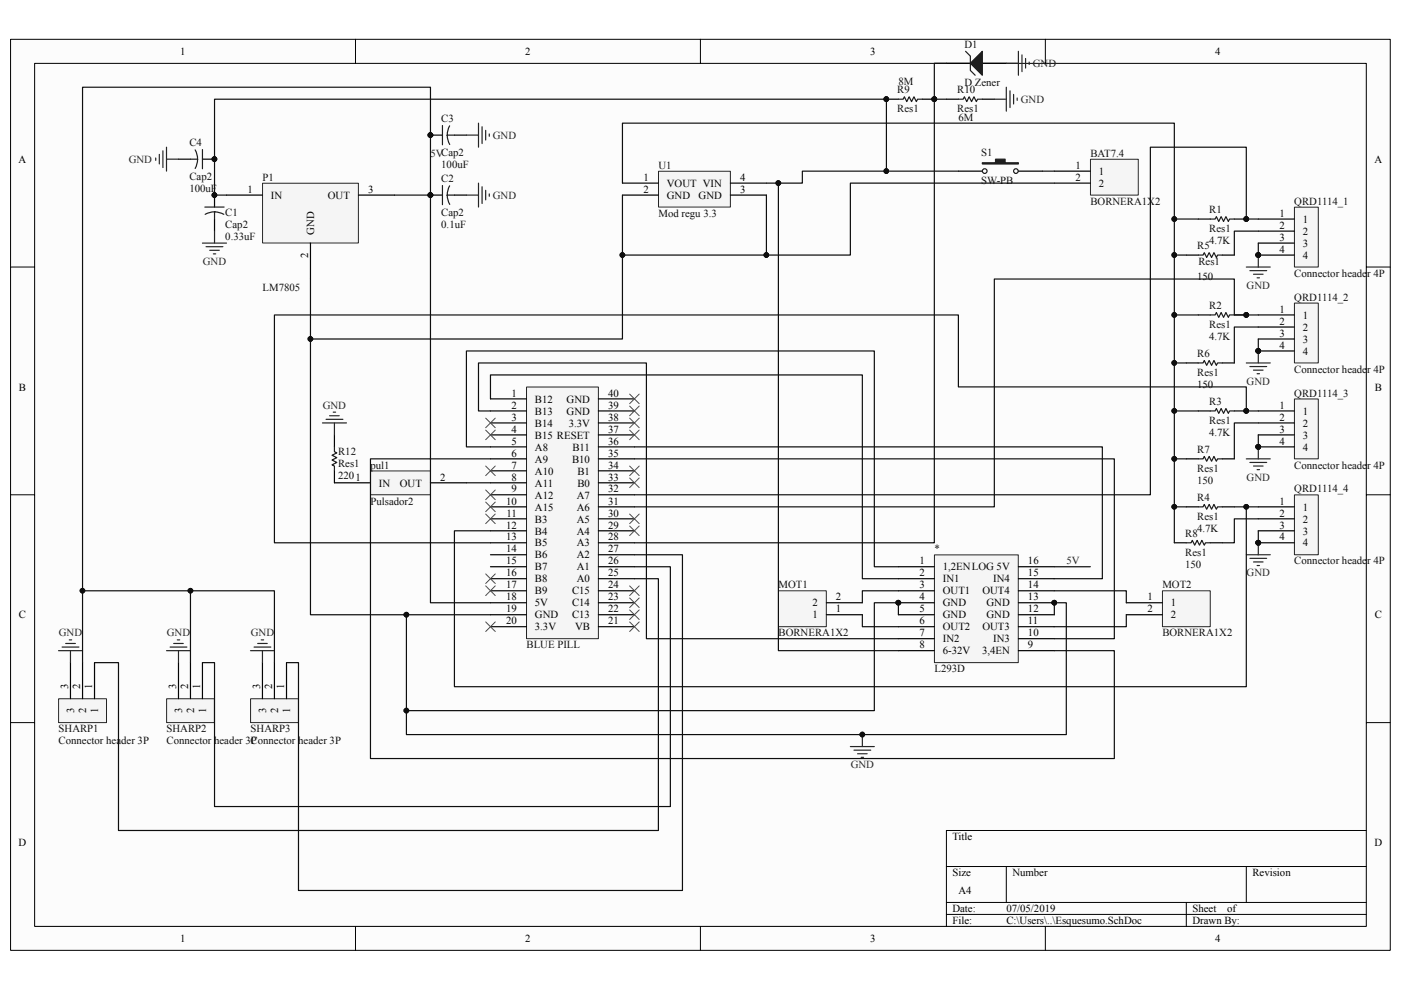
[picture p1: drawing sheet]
<svg xmlns="http://www.w3.org/2000/svg" width="297mm" height="210mm" viewBox="0 0 297 210" stroke-linecap="round" stroke-linejoin="round" font-family="sans-serif">
<path d="M2.3 8.4h292.5v193.2h-292.5z" fill="#fcfcfc"/>
<path d="M2.2 8.3h292.6v193.3h-292.6z" fill="none" stroke="#000" stroke-width=".21"/>
<path d="M7.4 13.5h282.3v183h-282.3z" fill="#fcfcfc"/>
<g fill="none" stroke="#000" stroke-width=".21">
<path d="M7.3 13.4h282.4v183.1h-282.4zM75.4 8.3v5.1M148.5 8.3v5.1M221.6 8.3v5.1M2.2 56.6h5.1M289.7 56.6h5.1M2.2 104.9h5.1M289.7 104.9h5.1M2.2 153.3h5.1M289.7 153.3h5.1M289.7 176.1h-89v20.4M75.4 196.5v5.1"/>
<path d="M148.5 196.5v5.1M200.7 183.8h89M200.7 191.4h89M200.7 194h89M213.4 183.8v7.6M221.6 196.5v5.1M251.5 191.4v5.1M264.2 183.8v7.6"/>
</g>
<path d="M139.6 36.3h15.3v7.6h-15.3z" fill="#f5f5f5"/>
<path d="M139.6 36.3h15.3v7.6h-15.3z" fill="none" stroke="#262626" stroke-width=".21"/>
<path d="M132 38.8h7.6M154.9 38.8h7.6M132 41.4h7.6M154.9 41.4h7.6" fill="none" stroke="#000" stroke-width=".25"/>
<path d="M231.2 33.8h10.1v7.6h-10.1z" fill="#f5f5f5"/>
<path d="M231.2 33.8h10.1v7.6h-10.1z" fill="none" stroke="#262626" stroke-width=".21"/>
<path d="M223.5 36.3h7.7M223.5 38.8h7.7" fill="none" stroke="#000" stroke-width=".25"/>
<path d="M165.1 125.3h10.1v7.6h-10.1z" fill="#f5f5f5"/>
<path d="M165.1 125.3h10.1v7.6h-10.1z" fill="none" stroke="#262626" stroke-width=".21"/>
<path d="M175.2 130.4h7.6M175.2 127.8h7.6" fill="none" stroke="#000" stroke-width=".25"/>
<path d="M246.5 125.3h10.1v7.6h-10.1z" fill="#f5f5f5"/>
<path d="M246.5 125.3h10.1v7.6h-10.1z" fill="none" stroke="#262626" stroke-width=".21"/>
<path d="M238.8 127.8h7.6M238.8 130.4h7.6" fill="none" stroke="#000" stroke-width=".25"/>
<path d="M111.7 82.1h15.2v53.4h-15.2z" fill="#f5f5f5"/>
<path d="M111.6 82.1h15.3v53.4h-15.3z" fill="none" stroke="#262626" stroke-width=".21"/>
<g fill="none" stroke="#000" stroke-width=".25">
<path d="M104 84.6h7.6M104 87.2h7.6M104 89.7h7.6M104 92.2h7.6M104 94.8h7.6M104 97.3h7.6M104 99.9h7.6M126.9 84.6h7.6M126.9 87.2h7.6M126.9 89.7h7.6M126.9 92.2h7.6M126.9 94.8h7.6"/>
<path d="M126.9 97.3h7.6M126.9 99.9h7.6M104 102.4h7.6M104 104.9h7.6M104 107.5h7.6M104 110h7.6M104 112.6h7.6M104 115.1h7.6M104 117.7h7.6M126.9 102.4h7.6M126.9 104.9h7.6M126.9 107.5h7.6"/>
<path d="M126.9 110h7.6M126.9 112.6h7.6M126.9 115.1h7.6M126.9 117.7h7.6M104 120.2h7.6M104 122.7h7.6M104 125.3h7.6M104 127.8h7.6M104 130.4h7.6M104 132.9h7.6M126.9 120.2h7.6M126.9 122.7h7.6"/>
<path d="M126.9 125.3h7.6M126.9 127.8h7.6M126.9 130.4h7.6M126.9 132.9h7.6"/>
</g>
<path d="M198.1 117.7h17.8v22.8h-17.8z" fill="#f5f5f5"/>
<path d="M198.1 117.7h17.8v22.8h-17.8z" fill="none" stroke="#262626" stroke-width=".21"/>
<g fill="none" stroke="#000" stroke-width=".25">
<path d="M190.5 120.2h7.6M190.5 122.7h7.6M190.5 125.3h7.6M190.5 127.8h7.6M190.5 130.4h7.6M190.5 132.9h7.6M190.5 135.5h7.6M190.5 138h7.6M215.9 120.2h7.6M215.9 122.7h7.6M215.9 125.3h7.6M215.9 127.8h7.6"/>
<path d="M215.9 130.4h7.6M215.9 132.9h7.6M215.9 135.5h7.6M215.9 138h7.6"/>
</g>
<g fill="#0e0e0e" stroke="#0e0e0e" stroke-width=".21">
<circle cx="190.5" cy="127.8" r=".5"/>
<circle cx="223.5" cy="127.8" r=".49"/>
</g>
<path d="M274.5 44h5v12.6h-5z" fill="#f5f5f5"/>
<path d="M274.4 43.9h5.1v12.7h-5.1z" fill="none" stroke="#262626" stroke-width=".21"/>
<path d="M266.8 46.5h7.6M266.8 49h7.6M266.8 51.6h7.6M266.8 54.1h7.6" fill="none" stroke="#000" stroke-width=".25"/>
<circle cx="266.8" cy="54.1" r=".49" fill="#0e0e0e" stroke="#0e0e0e" stroke-width=".21"/>
<path d="M274.5 64.3h5v12.7h-5z" fill="#f5f5f5"/>
<path d="M274.4 64.3h5.1v12.7h-5.1z" fill="none" stroke="#262626" stroke-width=".21"/>
<path d="M266.8 66.8h7.6M266.8 69.4h7.6M266.8 71.9h7.6M266.8 74.4h7.6" fill="none" stroke="#000" stroke-width=".25"/>
<circle cx="266.8" cy="74.4" r=".49" fill="#0e0e0e" stroke="#0e0e0e" stroke-width=".21"/>
<path d="M274.5 84.6h5v12.7h-5z" fill="#f5f5f5"/>
<path d="M274.4 84.6h5.1v12.7h-5.1z" fill="none" stroke="#262626" stroke-width=".21"/>
<path d="M266.8 87.2h7.6M266.8 89.7h7.6M266.8 92.2h7.6M266.8 94.8h7.6" fill="none" stroke="#000" stroke-width=".25"/>
<circle cx="266.8" cy="94.8" r=".49" fill="#0e0e0e" stroke="#0e0e0e" stroke-width=".21"/>
<path d="M274.5 105h5v12.7h-5z" fill="#f5f5f5"/>
<path d="M274.4 105h5.1v12.7h-5.1z" fill="none" stroke="#262626" stroke-width=".21"/>
<g fill="none" stroke="#000" stroke-width=".25">
<path d="M251.5 54.1h2.6M254.1 46.5h2.5M259.2 54.1h2.5M261.7 46.5h2.5M251.5 77h2.6M254.1 66.8h2.5M259.2 77h2.5M261.7 66.8h2.5M251.5 97.3h2.6M254.1 87.2h2.5M259.2 97.3h2.5M261.7 87.2h2.5"/>
<path d="M249 115.1h2.5M251.5 107.5h2.6M256.6 115.1h2.6M259.2 107.5h2.5M266.8 107.5h7.6M266.8 110h7.6M266.8 112.6h7.6M266.8 115.1h7.6"/>
</g>
<g fill="#0e0e0e" stroke="#0e0e0e" stroke-width=".21">
<circle cx="266.8" cy="115.1" r=".49"/>
<circle cx="182.8" cy="155.8" r=".49"/>
<circle cx="266.8" cy="94.8" r=".49"/>
<circle cx="266.8" cy="74.4" r=".49"/>
<circle cx="266.8" cy="54.1" r=".49"/>
<circle cx="264.2" cy="46.5" r=".5"/>
<circle cx="264.2" cy="87.1" r=".5"/>
<circle cx="264.2" cy="66.8" r=".5"/>
</g>
<g fill="none" stroke="#262626" stroke-width=".25">
<path d="M264.2 56.6h5.1M265 57.4h3.6M265.8 58.2h2M266.5 58.9h.5M266.8 54.1v2.5M264.2 77h5.1M265 77.7h3.6M265.8 78.5h2M266.5 79.3h.5M266.8 74.4v2.6M264.2 97.3h5.1M265 98.1h3.6"/>
<path d="M265.8 98.8h2M266.5 99.6h.5M266.8 94.8v2.5M264.2 117.7h5.1M265 118.4h3.6M265.8 119.2h2M266.5 120h.5M266.8 115.1v2.6M180.3 158.3h5.1M181.1 159.1h3.5M181.8 159.9h2.1M182.8 155.8v2.5"/>
<path d="M182.6 160.6h.5"/>
</g>
<path d="M254.1 54.1h1l.2-.5 .5 1 .6-1 .5 1 .5-1 .5 1 .2-.5h1.1M256.6 46.5h1l.3-.5 .5 1 .5-1 .5 1 .5-1 .5 1 .3-.5h1M254.1 77h1l.2-.5 .5 1 .6-1 .5 1 .5-1 .5 1 .2-.5h1.1M256.6 66.8h1l.3-.5 .5 1 .5-1 .5 1 .5-1 .5 1 .3-.5h1M254.1 97.3h1l.2-.5 .5 1 .6-1 .5 1 .5-1 .5 1 .2-.5h1.1M256.6 87.2h1l.3-.5 .5 1 .5-1 .5 1 .5-1 .5 1 .3-.5h1M251.5 115.1h1l.3-.5 .5 1 .5-1 .5 1 .5-1 .5 1 .3-.5h1M254.1 107.5h1l.2-.5 .5 1 .6-1 .5 1 .5-1 .5 1 .2-.5h1.1" fill="none" stroke="#1c1c1c" stroke-width=".25"/>
<path d="M12.4 148.2h10.2v5.1h-10.2z" fill="#f5f5f5"/>
<path d="M12.4 148.2h10.2v5.1h-10.2z" fill="none" stroke="#262626" stroke-width=".21"/>
<path d="M14.9 140.5v7.7M17.5 140.5v7.7M20 140.5v7.7" fill="none" stroke="#000" stroke-width=".25"/>
<path d="M35.3 148.2h10.2v5.1h-10.2z" fill="#f5f5f5"/>
<path d="M35.3 148.2h10.2v5.1h-10.2z" fill="none" stroke="#262626" stroke-width=".21"/>
<path d="M37.8 140.5v7.7M40.4 140.5v7.7M42.9 140.5v7.7" fill="none" stroke="#000" stroke-width=".25"/>
<path d="M53.1 148.2h10.2v5.1h-10.2z" fill="#f5f5f5"/>
<path d="M53.1 148.2h10.2v5.1h-10.2z" fill="none" stroke="#262626" stroke-width=".21"/>
<g fill="none" stroke="#000" stroke-width=".25">
<path d="M200.7 13.4h5M208.3 13.4h5.1M37.8 33.8h2.6M42.9 33.8h2.6M91.3 28.7h2.5M96.3 28.7h2.6M45.5 41.4v2.5M45.5 46.5v2.5M91.3 41.4h2.5M96.3 41.4h2.6M55.6 140.5v7.7M58.2 140.5v7.7"/>
<path d="M60.7 140.5v7.7"/>
</g>
<g fill="none" stroke="#262626" stroke-width=".25">
<path d="M33 33.5v.5M33.8 32.7v2.1M34.5 32v3.5M35.3 31.2v5.1M35.3 33.8h2.5M98.9 28.7h2.5M101.4 38.8v5.1M101.4 26.1v5.1M102.2 39.6v3.6M102.2 26.9v3.6M103 27.6v2.1M103.7 28.4v.5"/>
<path d="M42.9 51.6h5.1M43.7 52.3h3.6M44.5 53.1h2M45.2 53.8h.5M45.5 49v2.6M98.9 41.4h2.5M103 40.4v2M103.7 41.1v.5M12.4 138h5.1M13.2 137.2h3.5M13.9 136.5h2.1M14.7 135.7h.5"/>
<path d="M14.9 138v2.5M35.3 138h5.1M36.1 137.2h3.5M36.8 136.5h2.1M37.6 135.7h.5M37.8 138v2.5M53.1 138h5.1M53.9 137.2h3.5M54.6 136.5h2.1M55.4 135.7h.5M55.6 138v2.5"/>
</g>
<g fill="#0e0e0e" stroke="#0e0e0e" stroke-width=".21">
<circle cx="91.3" cy="41.4" r=".5"/>
<circle cx="45.5" cy="41.4" r=".49"/>
<circle cx="91.3" cy="28.7" r=".5"/>
<circle cx="45.5" cy="33.7" r=".49"/>
</g>
<path d="M40.4 33.8h1.5M41.4 31.8l.3 .7 .2 1.2-.1 .9-.4 1.1M42.9 31.7v4.1M93.8 26.6v4.1M93.8 39.3v4.1M94.8 28.7h1.5M95.3 39.4l-.4 1.2-.1 .8 .2 1.2 .4 .7M95.3 26.7l-.4 1.1-.1 .9 .2 1.2 .4 .7M43.4 43.9h4.1M43.5 45.5l1.1-.5 .9-.1 1.2 .2 .8 .4M45.5 44.9v1.6M94.8 41.4h1.5" fill="none" stroke="#1c1c1c" stroke-width=".25"/>
<g fill="none" stroke="#4c4c4c" stroke-width=".21">
<path d="M103 88.7l2 2M103 91.2l2 2.1M103 98.8l2 2.1M105 88.7l-2 2M105 91.2l-2 2.1M105 98.8l-2 2.1M133.5 83.6l2 2M133.5 86.1l2 2.1M133.5 88.7l2 2M133.5 91.2l2 2.1M133.5 98.8l2 2.1M135.5 83.6l-2 2"/>
<path d="M135.5 86.1l-2 2.1M135.5 88.7l-2 2M135.5 91.2l-2 2.1M135.5 98.8l-2 2.1M103 109l2 2.1M103 106.5l2 2M103 103.9l2 2.1M105 109l-2 2.1M105 106.5l-2 2M105 103.9l-2 2.1M133.5 101.4l2 2M133.5 109l2 2.1"/>
<path d="M133.5 111.6l2 2M135.5 101.4l-2 2M135.5 109l-2 2.1M135.5 111.6l-2 2M103 131.9l2 2M103 124.3l2 2M103 121.7l2 2.1M105 121.7l-2 2.1M105 131.9l-2 2M105 124.3l-2 2M133.5 124.3l2 2M133.5 126.8l2 2.1"/>
<path d="M133.5 129.4l2 2M133.5 131.9l2 2M135.5 124.3l-2 2M135.5 126.8l-2 2.1M135.5 129.4l-2 2M135.5 131.9l-2 2"/>
</g>
<path d="M205.7 13.4l2.6-2.5v5.1z" fill="#1c1c1c"/>
<path d="M204.7 10.9l1 1v3l1.1 1.1M205.7 13.4l2.6-2.5v5.1zM190.5 21h1l.2-.5 .6 1 .5-1 .5 1 .5-1 .5 1 .2-.5h1.1M203.2 21h1l.3-.5 .5 1 .5-1 .5 1 .5-1 .5 1 .3-.5h1" fill="none" stroke="#1c1c1c" stroke-width=".25"/>
<path d="M187.9 21h2.6M195.6 21h2.5M200.7 21h2.5M203.2 36.3h5.1M208.3 21h2.5M215.9 36.3h5.1" fill="none" stroke="#000" stroke-width=".25"/>
<g fill="#0e0e0e" stroke="#0e0e0e" stroke-width=".21">
<circle cx="198.1" cy="21" r=".49"/>
<circle cx="187.9" cy="21" r=".49"/>
</g>
<path d="M213.4 13.4h2.5M213.4 18.5v5.1M214.1 19.3v3.5M215.9 10.9v5.1M216.7 11.6v3.6M217.4 12.4v2M218.2 13.2v.5M210.8 21h2.6M214.9 20v2.1M215.7 20.8v.5" fill="none" stroke="#262626" stroke-width=".25"/>
<path d="M208.3 34.5h2.8v-.7h2v.7h2.8v.3h-7.6z" fill-rule="evenodd" fill="#1c1c1c"/>
<g fill="none" stroke="#1c1c1c" stroke-width=".25">
<path d="M208.3 34.5h2.8v-.7h2v.7h2.8v.3h-7.6z"/>
<circle cx="208.8" cy="36.3" r=".49"/>
<circle cx="215.4" cy="36.3" r=".49"/>
</g>
<path d="M78.6 99.9h12.7v5h-12.7z" fill="#f5f5f5"/>
<path d="M78.6 99.9h12.7v5h-12.7z" fill="none" stroke="#262626" stroke-width=".21"/>
<path d="M70.9 99.9v2.5h7.6M70.9 92.2v2.6M91.3 102.4h7.6" fill="none" stroke="#000" stroke-width=".25"/>
<path d="M70.9 94.8v1l.5 .3-1 .5 1 .5-1 .5 1 .5-1 .5 .5 .2v1.1" fill="none" stroke="#1c1c1c" stroke-width=".25"/>
<path d="M68.4 89.7h5.1M69.1 88.9h3.6M69.9 88.2h2M70.7 87.4h.5M70.9 89.7v2.5" fill="none" stroke="#262626" stroke-width=".25"/>
<g fill="none" stroke="#0e0e0e" stroke-width=".25">
<path d="M200.7 13.4h-2.6v7.6h2.6M132 38.8v-12.7h117v20.4M165 38.8v99.2h25.5M187.9 36.3h-17.8v2.5h-7.6M198.1 21v94.1h-63.6M203.2 36.3h-15.3v-15.3h-142.4v20.4h2.5M221 36.3h2.5M223.5 38.8h-43.2v15.3h-17.8M65.8 59.2v71.2h38.2M83.6 41.4h7.7v86.4h12.7M91.3 41.4v-22.9h-73.8v122M132 41.4v30.5h-66.2"/>
<path d="M162.5 41.4v12.7h-30.5M251.5 54.1h-2.5v12.7M254.1 46.5h-5.1v7.6M266.8 46.5h-2.6v-15.3h-20.3v73.7h-109.4M266.8 51.6v2.5M266.8 49h-5.1v5.1M251.5 77h-2.5v10.2M254.1 66.8h-5.1v10.2M266.8 71.9v2.5M266.8 66.8h-5.1v-7.6h-50.9v48.3h-76.3M266.8 69.4h-5.1v7.6M104 84.6v-5.1h78.8v43.2h7.7"/>
<path d="M104 87.2h-2.6v-10.2h35.7v58.5h53.4M104 94.8h-5.1v-20.4h86.5v45.8h5.1M104 97.3h-25.5v63.6h157.8v-22.9h-12.8M134.5 94.8h99.2v27.9h-10.2M134.5 97.3h101.8v38.2h-12.8M249 97.3v10.2M254.1 87.2h-5.1v10.1h2.5M266.8 87.2h-2.6v-5.1h-61v-15.3h-145v48.3h45.8M266.8 92.2v2.6M266.8 89.7h-5.1v7.6M98.9 102.4h5.1M134.5 117.7h10.2v71.2h-81.4v-48.4h-2.6"/>
<path d="M251.5 107.5h-2.5v7.6M261.7 107.5h5.1M264.2 107.5v38.1h-167.9v-33h7.7M266.8 112.6v2.5M266.8 110h-5.1v5.1h-2.5M17.5 125.3h22.9v15.2M40.4 125.3h17.8v15.2M86.2 130.4v20.3h99.2v-22.9h5.1v2.6M134.5 122.7h5.1v53.4h-114.5v-35.6h-5.1M134.5 120.2h7.6v50.9h-96.6v-30.6h-2.6M182.8 130.4v2.5h7.7M190.5 125.3h-7.7v2.5"/>
<path d="M223.5 120.2h7.7M223.5 125.3h15.3v2.5M223.5 130.4v-2.6h2.6v28h-139.9v-5.1M238.8 130.4v2.5h-15.3"/>
</g>
<g fill="#0e0e0e" stroke="#0e0e0e" stroke-width=".21">
<circle cx="65.8" cy="71.9" r=".5"/>
<circle cx="86.2" cy="130.4" r=".49"/>
<circle cx="132" cy="54.1" r=".5"/>
<circle cx="162.5" cy="54.1" r=".5"/>
<circle cx="190.5" cy="127.8" r=".5"/>
<circle cx="86.2" cy="150.7" r=".49"/>
<circle cx="223.5" cy="127.8" r=".49"/>
<circle cx="182.8" cy="155.8" r=".49"/>
<circle cx="266.8" cy="54.1" r=".49"/>
<circle cx="266.8" cy="74.4" r=".49"/>
<circle cx="266.8" cy="94.8" r=".49"/>
<circle cx="266.8" cy="115.1" r=".49"/>
<circle cx="264.2" cy="107.5" r=".5"/>
<circle cx="40.4" cy="125.3" r=".49"/>
<circle cx="17.5" cy="125.3" r=".49"/>
<circle cx="165" cy="38.8" r=".5"/>
<circle cx="264.2" cy="87.1" r=".5"/>
<circle cx="187.9" cy="36.3" r=".49"/>
<circle cx="249" cy="107.5" r=".5"/>
<circle cx="249" cy="97.3" r=".5"/>
<circle cx="249" cy="87.1" r=".5"/>
<circle cx="249" cy="77" r=".5"/>
<circle cx="249" cy="66.8" r=".5"/>
<circle cx="249" cy="54.1" r=".5"/>
<circle cx="249" cy="46.5" r=".5"/>
<circle cx="91.3" cy="41.4" r=".5"/>
<circle cx="91.3" cy="28.7" r=".5"/>
<circle cx="198.1" cy="21" r=".49"/>
<circle cx="45.5" cy="41.4" r=".49"/>
<circle cx="45.5" cy="33.7" r=".49"/>
<circle cx="187.9" cy="21" r=".49"/>
<circle cx="264.2" cy="66.8" r=".5"/>
<circle cx="264.2" cy="46.5" r=".5"/>
</g>
<path d="M55.7 38.9h20.3v12.6h-20.3z" fill="#f5f5f5"/>
<path d="M55.7 38.9h20.3v12.6h-20.3z" fill="none" stroke="#262626" stroke-width=".21"/>
<path d="M48 41.4h7.6M65.8 51.6v7.6M76 41.4h7.6" fill="none" stroke="#000" stroke-width=".25"/>
<g font-size="2.3">
<text x="38.2" y="11.7">1</text>
<text x="111.4" y="11.7">2</text>
<text x="184.5" y="11.7">3</text>
<text x="257.6" y="11.7">4</text>
<text x="4" y="34.5">A</text>
<text x="228" y="35.8">1</text>
<text x="291.4" y="34.5">A</text>
<text x="52.5" y="40.9">1</text>
<text x="78" y="40.9">3</text>
<text x="136.4" y="38.4">1</text>
<text x="136.4" y="40.9">2</text>
<text x="141.4" y="39.6">VOUT VIN</text>
<text x="156.9" y="40.9">3</text>
<text x="156.9" y="38.4">4</text>
<text x="228" y="38.4">2</text>
<text x="233" y="37.1">1</text>
<text x="233" y="39.6">2</text>
<text x="57.4" y="42.2">IN</text>
<text x="69.5" y="42.2">OUT</text>
<text x="141.4" y="42.2">GND</text>
<text x="148.1" y="42.2">GND</text>
<text x="271.2" y="46">1</text>
<text x="276.2" y="47.2">1</text>
<text x="66.6" y="49.8" transform="rotate(-90 66.6 49.8)">GND</text>
<text x="271.2" y="48.5">2</text>
<text x="271.2" y="51.1">3</text>
<text x="271.2" y="53.6">4</text>
<text x="276.2" y="49.8">2</text>
<text x="276.2" y="52.3">3</text>
<text x="65.3" y="54.8" transform="rotate(-90 65.3 54.8)">2</text>
<text x="276.2" y="54.9">4</text>
<text x="271.2" y="66.3">1</text>
<text x="271.2" y="68.9">2</text>
<text x="271.2" y="71.4">3</text>
<text x="276.2" y="67.6">1</text>
<text x="276.2" y="70.1">2</text>
<text x="271.2" y="74">4</text>
<text x="276.2" y="72.7">3</text>
<text x="276.2" y="75.2">4</text>
<text x="4" y="82.8">B</text>
<text x="291.5" y="82.8">B</text>
<text x="108.4" y="84.1">1</text>
<text x="108.4" y="86.7">2</text>
<text x="108.4" y="89.2">3</text>
<text x="113.4" y="85.4">B12</text>
<text x="113.4" y="87.9">B13</text>
<text x="120.1" y="87.9">GND</text>
<text x="120.1" y="85.4">GND</text>
<text x="128.9" y="89.2">38</text>
<text x="128.9" y="86.7">39</text>
<text x="128.9" y="84.1">40</text>
<text x="271.2" y="86.7">1</text>
<text x="271.2" y="89.2">2</text>
<text x="276.2" y="87.9">1</text>
<text x="108.4" y="91.8">4</text>
<text x="108.4" y="94.3">5</text>
<text x="113.4" y="90.5">B14</text>
<text x="113.4" y="93">B15 RESET</text>
<text x="113.4" y="95.6">A8</text>
<text x="120.6" y="90.5">3.3V</text>
<text x="121.4" y="95.6">B11</text>
<text x="128.9" y="91.8">37</text>
<text x="128.9" y="94.3">36</text>
<text x="271.2" y="91.8">3</text>
<text x="271.2" y="94.3">4</text>
<text x="276.2" y="90.5">2</text>
<text x="276.2" y="93">3</text>
<text x="276.2" y="95.6">4</text>
<text x="93.3" y="101.9">2</text>
<text x="108.4" y="96.8">6</text>
<text x="108.4" y="99.4">7</text>
<text x="108.4" y="101.9">8</text>
<text x="113.4" y="98.1">A9</text>
<text x="113.4" y="100.6">A10</text>
<text x="121.3" y="98.1">B10</text>
<text x="122.4" y="100.6">B1</text>
<text x="128.9" y="96.8">35</text>
<text x="128.9" y="101.9">33</text>
<text x="128.9" y="99.4">34</text>
<text x="80.3" y="103.2">IN</text>
<text x="84.8" y="103.2">OUT</text>
<text x="107.3" y="107">10</text>
<text x="108.4" y="104.5">9</text>
<text x="113.4" y="103.2">A11</text>
<text x="113.4" y="105.7">A12</text>
<text x="122.3" y="105.7">A7</text>
<text x="122.4" y="103.2">B0</text>
<text x="128.9" y="107">31</text>
<text x="128.9" y="104.5">32</text>
<text x="271.2" y="107">1</text>
<text x="107.3" y="112.1">12</text>
<text x="107.4" y="109.6">11</text>
<text x="113.4" y="108.3">A15</text>
<text x="113.4" y="110.8">B3</text>
<text x="113.4" y="113.4">B4</text>
<text x="122.3" y="113.4">A4</text>
<text x="122.3" y="110.8">A5</text>
<text x="122.3" y="108.3">A6</text>
<text x="128.9" y="112.1">29</text>
<text x="128.9" y="109.6">30</text>
<text x="271.2" y="109.6">2</text>
<text x="271.2" y="112.1">3</text>
<text x="276.2" y="108.3">1</text>
<text x="276.2" y="110.8">2</text>
<text x="276.2" y="113.4">3</text>
<text x="107.3" y="114.6">13</text>
<text x="107.3" y="117.2">14</text>
<text x="107.3" y="119.7">15</text>
<text x="113.4" y="115.9">B5</text>
<text x="113.4" y="118.4">B6</text>
<text x="122.3" y="118.4">A2</text>
<text x="122.3" y="115.9">A3</text>
<text x="128.9" y="119.7">26</text>
<text x="128.9" y="117.2">27</text>
<text x="128.9" y="114.6">28</text>
<text x="194.9" y="119.7">1</text>
<text x="217.9" y="119.7">16</text>
<text x="271.2" y="114.6">4</text>
<text x="276.2" y="115.9">4</text>
<text x="107.3" y="122.3">16</text>
<text x="107.3" y="124.8">17</text>
<text x="113.4" y="121">B7</text>
<text x="113.4" y="123.5">B8</text>
<text x="122.3" y="123.5">A0</text>
<text x="122.3" y="121">A1</text>
<text x="128.9" y="122.3">25</text>
<text x="128.9" y="124.8">24</text>
<text x="194.9" y="122.3">2</text>
<text x="194.9" y="124.8">3</text>
<text x="199.9" y="121">1,2ENLOG 5V</text>
<text x="199.9" y="123.5">IN1</text>
<text x="210.6" y="123.5">IN4</text>
<text x="217.9" y="124.8">14</text>
<text x="217.9" y="122.3">15</text>
<text x="4" y="131.2">C</text>
<text x="107.3" y="127.4">18</text>
<text x="107.3" y="129.9">19</text>
<text x="113.4" y="126.1">B9</text>
<text x="113.4" y="128.6">5V</text>
<text x="113.4" y="131.2">GND</text>
<text x="121.3" y="131.2">C13</text>
<text x="121.3" y="128.6">C14</text>
<text x="121.3" y="126.1">C15</text>
<text x="128.9" y="129.9">22</text>
<text x="128.9" y="127.4">23</text>
<text x="172.3" y="131.2">1</text>
<text x="172.3" y="128.6">2</text>
<text x="177.2" y="129.9">1</text>
<text x="177.2" y="127.4">2</text>
<text x="194.9" y="127.4">4</text>
<text x="194.9" y="129.9">5</text>
<text x="199.9" y="126.1">OUT1</text>
<text x="199.9" y="128.6">GND</text>
<text x="199.9" y="131.2">GND</text>
<text x="208.3" y="126.1">OUT4</text>
<text x="209.2" y="131.2">GND</text>
<text x="209.2" y="128.6">GND</text>
<text x="217.9" y="129.9">12</text>
<text x="217.9" y="127.4">13</text>
<text x="243.3" y="127.4">1</text>
<text x="243.3" y="129.9">2</text>
<text x="248.2" y="128.6">1</text>
<text x="248.2" y="131.2">2</text>
<text x="291.5" y="131.2">C</text>
<text x="107.3" y="132.4">20</text>
<text x="113.4" y="133.7">3.3V</text>
<text x="121.9" y="133.7">VB</text>
<text x="128.9" y="132.4">21</text>
<text x="194.9" y="132.4">6</text>
<text x="194.9" y="135">7</text>
<text x="194.9" y="137.5">8</text>
<text x="199.9" y="133.7">OUT2</text>
<text x="199.9" y="136.2">IN2</text>
<text x="208.3" y="133.7">OUT3</text>
<text x="210.6" y="136.2">IN3</text>
<text x="217.9" y="132.4">11</text>
<text x="217.9" y="137.5">9</text>
<text x="217.9" y="135">10</text>
<text x="199.9" y="138.8">6-32V</text>
<text x="208.2" y="138.8">3,4EN</text>
<text x="14.5" y="146.2" transform="rotate(-90 14.5 146.2)">3</text>
<text x="17" y="146.2" transform="rotate(-90 17 146.2)">2</text>
<text x="19.6" y="146.2" transform="rotate(-90 19.6 146.2)">1</text>
<text x="37.4" y="146.2" transform="rotate(-90 37.4 146.2)">3</text>
<text x="39.9" y="146.2" transform="rotate(-90 39.9 146.2)">2</text>
<text x="42.4" y="146.2" transform="rotate(-90 42.4 146.2)">1</text>
<text x="55.2" y="146.2" transform="rotate(-90 55.2 146.2)">3</text>
<text x="57.7" y="146.2" transform="rotate(-90 57.7 146.2)">2</text>
<text x="60.3" y="146.2" transform="rotate(-90 60.3 146.2)">1</text>
<text x="15.7" y="151.1" transform="rotate(-90 15.7 151.1)">3</text>
<text x="18.3" y="151.1" transform="rotate(-90 18.3 151.1)">2</text>
<text x="20.8" y="151.1" transform="rotate(-90 20.8 151.1)">1</text>
<text x="38.6" y="151.1" transform="rotate(-90 38.6 151.1)">3</text>
<text x="41.2" y="151.1" transform="rotate(-90 41.2 151.1)">2</text>
<text x="43.7" y="151.1" transform="rotate(-90 43.7 151.1)">1</text>
<text x="56.4" y="151.1" transform="rotate(-90 56.4 151.1)">3</text>
<text x="59" y="151.1" transform="rotate(-90 59 151.1)">2</text>
<text x="61.5" y="151.1" transform="rotate(-90 61.5 151.1)">1</text>
<text x="4" y="179.5">D</text>
<text x="201.9" y="178.2">Title</text>
<text x="291.4" y="179.5">D</text>
<text x="201.9" y="185.8">Size</text>
<text x="214.6" y="185.8">Number</text>
<text x="265.5" y="185.8">Revision</text>
<text x="203.2" y="189.7">A4</text>
<text x="201.9" y="193.5">Date:</text>
<text x="201.9" y="196">File:</text>
<text x="213.4" y="193.5">07/05/2019</text>
<text x="213.4" y="196">C:\Users\..\Esquesumo.SchDoc</text>
<text x="252.8" y="196">Drawn By:</text>
<text x="252.8" y="193.5">Sheet</text>
<text x="260.2" y="193.5">of</text>
<text x="38.2" y="199.8">1</text>
<text x="111.4" y="199.8">2</text>
<text x="184.5" y="199.8">3</text>
<text x="257.6" y="199.8">4</text>
</g>
<g font-size="2.3" fill="#0e0e0e">
<text x="204.5" y="10.1">D1</text>
<text x="190.2" y="19.8">R9</text>
<text x="190.2" y="23.9">Res1</text>
<text x="190.5" y="18">8M</text>
<text x="202.9" y="19.8">R10</text>
<text x="202.9" y="23.9">Res1</text>
<text x="204.5" y="18.3">D Zener</text>
<text x="93.6" y="25.9">C3</text>
<text x="203.2" y="25.6">6M</text>
<text x="40.1" y="31">C4</text>
<text x="93.6" y="35.6">100uF</text>
<text x="139.6" y="35.8">U1</text>
<text x="208" y="33">S1</text>
<text x="231.2" y="33.3">BAT7.4</text>
<text x="40.1" y="40.6">100uF</text>
<text x="40.1" y="38.1">Cap2</text>
<text x="55.7" y="38.4">P1</text>
<text x="93.6" y="38.6">C2</text>
<text x="208" y="39.1">SW-PB</text>
<text x="47.8" y="45.7">C1</text>
<text x="93.6" y="45.7">Cap2</text>
<text x="139.6" y="46">Mod regu 3.3</text>
<text x="231.2" y="43.4">BORNERA1X2</text>
<text x="256.4" y="45.2">R1</text>
<text x="274.4" y="43.4">QRD1114_1</text>
<text x="47.8" y="50.8">0.33uF</text>
<text x="47.8" y="48.3">Cap2</text>
<text x="93.6" y="48.3">0.1uF</text>
<text x="253.8" y="52.9">R5</text>
<text x="256.4" y="51.8">4.7K</text>
<text x="256.4" y="49.3">Res1</text>
<text x="253.8" y="59.5">150</text>
<text x="254.1" y="56.2">Res1</text>
<text x="274.4" y="58.7">Connector header 4P</text>
<text x="55.7" y="61.7">LM7805</text>
<text x="256.4" y="65.6">R2</text>
<text x="274.4" y="63.8">QRD1114_2</text>
<text x="256.4" y="69.6">Res1</text>
<text x="253.8" y="75.7">R6</text>
<text x="256.4" y="72.2">4.7K</text>
<text x="253.8" y="82.3">150</text>
<text x="253.8" y="79.8">Res1</text>
<text x="274.4" y="79">Connector header 4P</text>
<text x="256.4" y="85.9">R3</text>
<text x="256.4" y="90">Res1</text>
<text x="274.4" y="84.1">QRD1114_3</text>
<text x="256.4" y="92.5">4.7K</text>
<text x="71.7" y="101.7">2201</text>
<text x="71.7" y="96.6">R12</text>
<text x="71.7" y="99.1">Res1</text>
<text x="78.5" y="99.4">pul1</text>
<text x="253.8" y="96.1">R7</text>
<text x="253.8" y="100.1">Res1</text>
<text x="274.4" y="99.4">Connector header 4P</text>
<text x="78.5" y="107">Pulsador2</text>
<text x="253.8" y="106.3">R4</text>
<text x="253.8" y="102.7">150</text>
<text x="274.4" y="104.5">QRD1114_4</text>
<text x="251.3" y="113.9">R8</text>
<text x="253.8" y="112.9">4.7K</text>
<text x="253.8" y="110.3">Res1</text>
<text x="198.1" y="117.2">*</text>
<text x="251.3" y="117.9">Res1</text>
<text x="274.4" y="119.7">Connector header 4P</text>
<text x="165.1" y="124.8">MOT1</text>
<text x="246.4" y="124.8">MOT2</text>
<text x="251.3" y="120.5">150</text>
<text x="111.6" y="137.5">BLUE PILL</text>
<text x="165.1" y="135">BORNERA1X2</text>
<text x="246.4" y="135">BORNERA1X2</text>
<text x="198.1" y="142.6">L293D</text>
<text x="12.4" y="155.3">SHARP1</text>
<text x="35.3" y="155.3">SHARP2</text>
<text x="53.1" y="155.3">SHARP3</text>
<text x="12.4" y="157.9">Connector header 3P</text>
<text x="35.3" y="157.9">Connector header 3P</text>
<text x="53.1" y="157.9">Connector header 3P</text>
</g>
<g font-size="2.3" fill="#262626">
<text x="219" y="14.2">GND</text>
<text x="216.4" y="21.8">GND</text>
<text x="104.5" y="29.5">GND</text>
<text x="27.3" y="34.5">GND</text>
<text x="91.3" y="33.3">5VCap2</text>
<text x="104.5" y="42.2">GND</text>
<text x="43" y="56.2">GND</text>
<text x="264.3" y="61.2">GND</text>
<text x="264.3" y="81.6">GND</text>
<text x="68.4" y="86.7">GND</text>
<text x="264.3" y="101.9">GND</text>
<text x="226.1" y="119.7">5V</text>
<text x="264.3" y="122.3">GND</text>
<text x="12.5" y="135">GND</text>
<text x="35.4" y="135">GND</text>
<text x="53.2" y="135">GND</text>
<text x="180.4" y="163">GND</text>
</g>
</svg>
